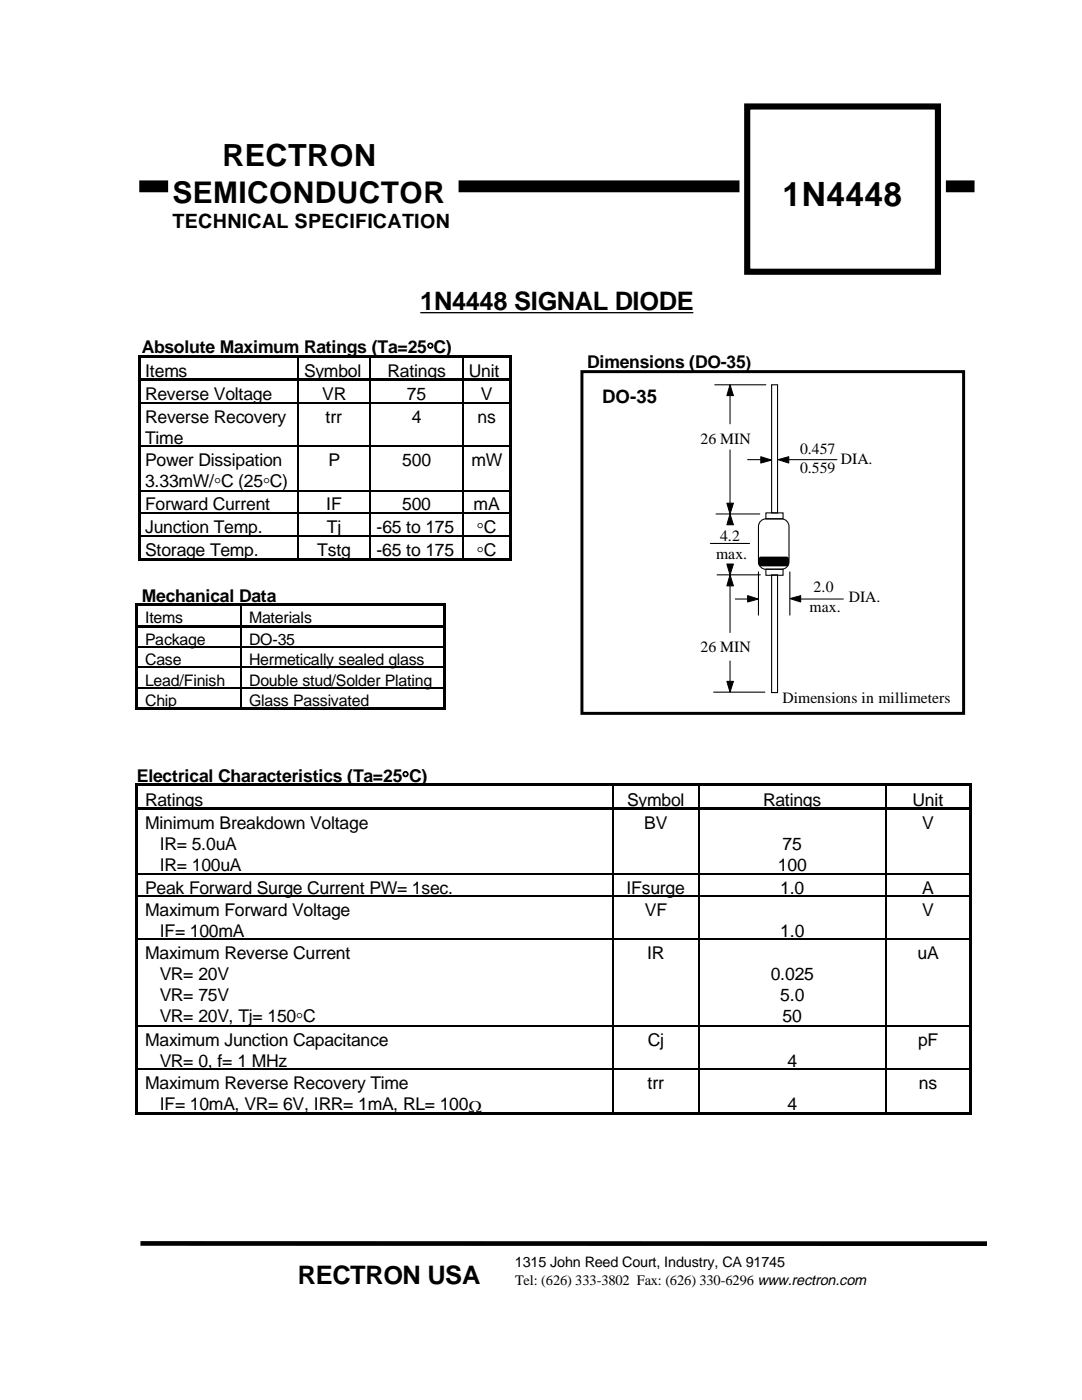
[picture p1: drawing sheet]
<svg xmlns="http://www.w3.org/2000/svg" width="216mm" height="279mm" viewBox="0 0 216 279" stroke-linecap="round" stroke-linejoin="round" font-family="sans-serif">
<path d="M28 247.7h168.9v1l-168.9-.1z" fill="#000"/>
<path d="M34.1 33.5h58.4v15.1h-58.4z" fill-rule="evenodd" fill="#fff"/>
<g fill="#000" stroke="#000" stroke-width="1.2" stroke-linecap="butt">
<path d="M28.4 36.6h4.5v1.2h-4.5z" fill-rule="evenodd"/>
<path d="M92.1 36.6h54.8v1.2h-54.8z" fill-rule="evenodd"/>
</g>
<path d="M149.1 21.3h38.1v32.9h-38.1z" fill-rule="evenodd" fill="#fff" stroke="#000" stroke-width="1.2" stroke-linecap="butt"/>
<path d="M189.4 36.6h4.4v1.2h-4.4z" fill-rule="evenodd" fill="#000" stroke="#000" stroke-width="1.2" stroke-linecap="butt"/>
<g fill="#fff">
<path d="M151.3 24.6h33.6v28.5h-33.6z" fill-rule="evenodd"/>
<path d="M44.1 25.9h36.8v8.9h-36.8z" fill-rule="evenodd"/>
</g>
<g fill="none" stroke="#000" stroke-width=".25">
<path d="M83.9 62.4h54.4M28 80.4h31.4M59.6 80.4h14.2M74 80.4h18.2M92.4 80.4h9.3M28 102.3h31.4M59.6 102.3h14.2M74 102.3h18.2M92.4 102.3h9.3M27.5 129.2h20.4M48.1 129.2h40.5M122.3 156.9v4.2"/>
<path d="M139.4 156.9v4.2M122.3 161.6v12.6M122.3 174.5v4.2M122.3 178.9v8.4M139.4 161.6v12.6M139.4 174.5v4.2M139.4 178.9v8.4M27.5 187.5h94.7M122.3 187.6v17M122.4 187.5h16.9M139.4 187.6v17M139.5 187.5h37.2"/>
<path d="M176.9 187.5h16.4M27.5 213.4h94.7M122.3 204.8v8.4M122.3 213.5v8.6M122.4 213.4h16.9M139.4 204.8v8.4M139.4 213.5v8.6M139.5 213.4h37.2M176.9 213.4h16.4"/>
</g>
<g fill="#000">
<path d="M27.5 70.9h.5v.5h-.5z" fill-rule="evenodd"/>
<path d="M27.5 70.9h.5v.4h-.5z" fill-rule="evenodd"/>
<path d="M27.5 71.4h.5v4.2h-.5z" fill-rule="evenodd"/>
<path d="M27.5 75.6h.5v.5h-.5z" fill-rule="evenodd"/>
<path d="M27.5 76.1h.5v4.2h-.5z" fill-rule="evenodd"/>
<path d="M28 70.9h31.4v.4h-31.4z" fill-rule="evenodd"/>
<path d="M28 75.6h31.4v.4h-31.4z" fill-rule="evenodd"/>
<path d="M59.4 71.3l.2 .1z" fill-rule="evenodd"/>
<path d="M59.4 70.9h.4v.4h-.4z" fill-rule="evenodd"/>
<path d="M59.4 76l.2 .1z" fill-rule="evenodd"/>
<path d="M59.4 75.6h.4v.4h-.4z" fill-rule="evenodd"/>
<path d="M59.8 70.9h14v.4h-14z" fill-rule="evenodd"/>
<path d="M59.8 75.6h14v.4h-14z" fill-rule="evenodd"/>
<path d="M73.8 71.3l.2 .1z" fill-rule="evenodd"/>
<path d="M73.8 70.9h.5v.4h-.5z" fill-rule="evenodd"/>
<path d="M73.8 76l.2 .1z" fill-rule="evenodd"/>
<path d="M73.8 75.6h.5v.4h-.5z" fill-rule="evenodd"/>
<path d="M74.3 70.9h17.9v.4h-17.9z" fill-rule="evenodd"/>
<path d="M74.3 75.6h17.9v.4h-17.9z" fill-rule="evenodd"/>
<path d="M92.2 71.3l.2 .1z" fill-rule="evenodd"/>
<path d="M92.2 70.9h.4v.4h-.4z" fill-rule="evenodd"/>
<path d="M92.2 76l.2 .1z" fill-rule="evenodd"/>
<path d="M92.2 75.6h.4v.4h-.4z" fill-rule="evenodd"/>
<path d="M92.6 70.9h9.1v.4h-9.1z" fill-rule="evenodd"/>
<path d="M92.6 75.6h9.1v.4h-9.1z" fill-rule="evenodd"/>
<path d="M101.7 70.9h.5v.5h-.5z" fill-rule="evenodd"/>
<path d="M101.7 70.9h.5v.4h-.5z" fill-rule="evenodd"/>
<path d="M101.7 71.4h.5v4.2h-.5z" fill-rule="evenodd"/>
<path d="M101.7 75.6h.5v.5h-.5z" fill-rule="evenodd"/>
<path d="M101.7 76.1h.5v4.2h-.5z" fill-rule="evenodd"/>
<path d="M27.5 80.3h.5v.2h-.5z" fill-rule="evenodd"/>
<path d="M27.5 80.5h.5v8.4h-.5z" fill-rule="evenodd"/>
<path d="M27.5 88.9h.5v.3h-.5z" fill-rule="evenodd"/>
<path d="M27.5 89.2h.5v8.6h-.5z" fill-rule="evenodd"/>
<path d="M27.5 97.8h.5v.2h-.5z" fill-rule="evenodd"/>
<path d="M27.5 98h.5v4.2h-.5z" fill-rule="evenodd"/>
<path d="M59.4 80.3h.2v.2h-.2z" fill-rule="evenodd"/>
<path d="M59.4 88.9h.2v.3h-.2z" fill-rule="evenodd"/>
<path d="M59.4 97.8h.2v.2h-.2z" fill-rule="evenodd"/>
<path d="M73.8 80.3h.2v.2h-.2z" fill-rule="evenodd"/>
<path d="M73.8 88.9h.2v.3h-.2z" fill-rule="evenodd"/>
<path d="M73.8 97.8h.2v.2h-.2z" fill-rule="evenodd"/>
<path d="M92.2 80.3h.2v.2h-.2z" fill-rule="evenodd"/>
<path d="M92.2 88.9h.2v.3h-.2z" fill-rule="evenodd"/>
<path d="M92.2 97.8h.2v.2h-.2z" fill-rule="evenodd"/>
<path d="M101.7 80.3h.5v.2h-.5z" fill-rule="evenodd"/>
<path d="M101.7 80.5h.5v8.4h-.5z" fill-rule="evenodd"/>
<path d="M101.7 88.9h.5v.3h-.5z" fill-rule="evenodd"/>
<path d="M101.7 89.2h.5v8.6h-.5z" fill-rule="evenodd"/>
<path d="M101.7 97.8h.5v.2h-.5z" fill-rule="evenodd"/>
<path d="M101.7 98h.5v4.2h-.5z" fill-rule="evenodd"/>
<path d="M27.5 102.2h.5v.2h-.5z" fill-rule="evenodd"/>
<path d="M27.5 102.4h.5v4.4h-.5z" fill-rule="evenodd"/>
<path d="M27.5 106.8h.5v.3h-.5z" fill-rule="evenodd"/>
<path d="M27.5 107.1h.5v4.4h-.5z" fill-rule="evenodd"/>
<path d="M27.5 111.5h.5v.4h-.5z" fill-rule="evenodd"/>
<path d="M27.5 111.5h.5v.4h-.5z" fill-rule="evenodd"/>
<path d="M28 111.5h31.4v.4h-31.4z" fill-rule="evenodd"/>
<path d="M59.4 102.2h.2v.2h-.2z" fill-rule="evenodd"/>
<path d="M59.4 106.8h.2v.3h-.2z" fill-rule="evenodd"/>
<path d="M59.4 111.5h.4v.4h-.4z" fill-rule="evenodd"/>
<path d="M59.8 111.5h14v.4h-14z" fill-rule="evenodd"/>
<path d="M73.8 102.2h.2v.2h-.2z" fill-rule="evenodd"/>
<path d="M73.8 106.8h.2v.3h-.2z" fill-rule="evenodd"/>
<path d="M73.8 111.5h.5v.4h-.5z" fill-rule="evenodd"/>
<path d="M74.3 111.5h17.9v.4h-17.9z" fill-rule="evenodd"/>
<path d="M92.2 102.2h.2v.2h-.2z" fill-rule="evenodd"/>
<path d="M92.2 106.8h.2v.3h-.2z" fill-rule="evenodd"/>
<path d="M92.2 111.5h.4v.4h-.4z" fill-rule="evenodd"/>
<path d="M92.6 111.5h9.1v.4h-9.1z" fill-rule="evenodd"/>
<path d="M101.7 102.2h.5v.2h-.5z" fill-rule="evenodd"/>
<path d="M101.7 102.4h.5v4.4h-.5z" fill-rule="evenodd"/>
<path d="M101.7 106.8h.5v.3h-.5z" fill-rule="evenodd"/>
<path d="M101.7 107.1h.5v4.4h-.5z" fill-rule="evenodd"/>
<path d="M101.7 111.5h.5v.4h-.5z" fill-rule="evenodd"/>
<path d="M101.7 111.5h.5v.4h-.5z" fill-rule="evenodd"/>
<path d="M151.4 111.3l.4-.2h5.2l.4 .2v1.3l-.2 .4h-.2h-5.2l-.4-.2-.1-.2z" fill-rule="evenodd"/>
<path d="M27.1 120.4h.4v.5h-.4z" fill-rule="evenodd"/>
<path d="M27.1 120.4h.4v.5h-.4z" fill-rule="evenodd"/>
<path d="M27.1 124.7h.4v.5h-.4z" fill-rule="evenodd"/>
<path d="M27.1 129h.4v.3h-.4z" fill-rule="evenodd"/>
<path d="M27.1 133.1h.4v.2h-.4z" fill-rule="evenodd"/>
<path d="M27.1 137.2h.4v.2h-.4z" fill-rule="evenodd"/>
<path d="M27.5 120.4h20.4v.5h-20.4z" fill-rule="evenodd"/>
<path d="M27.5 124.7h20.4v.5h-20.4z" fill-rule="evenodd"/>
<path d="M47.9 120.9h.2z" fill-rule="evenodd"/>
<path d="M47.9 120.4h.4v.5h-.4z" fill-rule="evenodd"/>
<path d="M47.9 125.2h.2z" fill-rule="evenodd"/>
<path d="M47.9 124.7h.4v.5h-.4z" fill-rule="evenodd"/>
<path d="M47.9 129h.2v.3h-.2z" fill-rule="evenodd"/>
<path d="M47.9 133.1h.2v.2h-.2z" fill-rule="evenodd"/>
<path d="M47.9 137.2h.2v.2h-.2z" fill-rule="evenodd"/>
<path d="M48.3 120.4h40.3v.5h-40.3z" fill-rule="evenodd"/>
<path d="M48.3 124.7h40.3v.5h-40.3z" fill-rule="evenodd"/>
<path d="M88.6 120.4h.4v.5h-.4z" fill-rule="evenodd"/>
<path d="M88.6 120.4h.4v.5h-.4z" fill-rule="evenodd"/>
<path d="M88.6 124.7h.4v.5h-.4z" fill-rule="evenodd"/>
<path d="M88.6 129h.4v.3h-.4z" fill-rule="evenodd"/>
<path d="M88.6 133.1h.4v.2h-.4z" fill-rule="evenodd"/>
<path d="M88.6 137.2h.4v.2h-.4z" fill-rule="evenodd"/>
<path d="M27.1 141.2h.4v.5h-.4z" fill-rule="evenodd"/>
<path d="M27.1 141.2h.4v.5h-.4z" fill-rule="evenodd"/>
<path d="M27.1 156.4h.4v.5h-.4z" fill-rule="evenodd"/>
<path d="M27.1 156.4h.4v.4h-.4z" fill-rule="evenodd"/>
<path d="M27.5 141.2h20.4v.5h-20.4z" fill-rule="evenodd"/>
<path d="M47.9 141.2h.4v.5h-.4z" fill-rule="evenodd"/>
<path d="M48.3 141.2h40.3v.5h-40.3z" fill-rule="evenodd"/>
<path d="M88.6 141.2h.4v.5h-.4z" fill-rule="evenodd"/>
<path d="M88.6 141.2h.4v.5h-.4z" fill-rule="evenodd"/>
<path d="M122.2 156.8l.2 .1z" fill-rule="evenodd"/>
<path d="M122.2 156.4h.4v.4h-.4z" fill-rule="evenodd"/>
<path d="M139.3 156.8l.2 .1z" fill-rule="evenodd"/>
<path d="M139.3 156.4h.4v.4h-.4z" fill-rule="evenodd"/>
<path d="M176.7 156.8l.2 .1z" fill-rule="evenodd"/>
<path d="M176.7 156.4h.4v.4h-.4z" fill-rule="evenodd"/>
<path d="M193.3 156.4h.5v.5h-.5z" fill-rule="evenodd"/>
<path d="M193.3 156.4h.5v.4h-.5z" fill-rule="evenodd"/>
<path d="M193.3 156.9h.5v4.2h-.5z" fill-rule="evenodd"/>
<path d="M27.1 161.1h.4v.5h-.4z" fill-rule="evenodd"/>
<path d="M27.1 174.2h.4v.3h-.4z" fill-rule="evenodd"/>
<path d="M27.1 178.7h.4v.2h-.4z" fill-rule="evenodd"/>
<path d="M27.5 161.1h94.7v.5h-94.7z" fill-rule="evenodd"/>
<path d="M122.2 161.6h.2z" fill-rule="evenodd"/>
<path d="M122.2 161.1h.4v.5h-.4z" fill-rule="evenodd"/>
<path d="M122.2 174.2h.2v.3h-.2z" fill-rule="evenodd"/>
<path d="M122.2 178.7h.2v.2h-.2z" fill-rule="evenodd"/>
<path d="M122.6 161.1h16.7v.5h-16.7z" fill-rule="evenodd"/>
<path d="M139.3 161.6h.2z" fill-rule="evenodd"/>
<path d="M139.3 161.1h.4v.5h-.4z" fill-rule="evenodd"/>
<path d="M139.3 174.2h.2v.3h-.2z" fill-rule="evenodd"/>
<path d="M139.3 178.7h.2v.2h-.2z" fill-rule="evenodd"/>
<path d="M139.7 161.1h37v.5h-37z" fill-rule="evenodd"/>
<path d="M176.7 161.6h.2z" fill-rule="evenodd"/>
<path d="M176.7 161.1h.4v.5h-.4z" fill-rule="evenodd"/>
<path d="M176.7 174.2h.2v.3h-.2z" fill-rule="evenodd"/>
<path d="M176.7 178.7h.2v.2h-.2z" fill-rule="evenodd"/>
<path d="M177.1 161.1h16.2v.5h-16.2z" fill-rule="evenodd"/>
<path d="M193.3 161.1h.5v.5h-.5z" fill-rule="evenodd"/>
<path d="M193.3 161.6h.5v12.6h-.5z" fill-rule="evenodd"/>
<path d="M193.3 174.2h.5v.3h-.5z" fill-rule="evenodd"/>
<path d="M193.3 174.5h.5v4.2h-.5z" fill-rule="evenodd"/>
<path d="M193.3 178.7h.5v.2h-.5z" fill-rule="evenodd"/>
<path d="M193.3 178.9h.5v8.4h-.5z" fill-rule="evenodd"/>
<path d="M27.1 187.3h.4v.3h-.4z" fill-rule="evenodd"/>
<path d="M122.2 187.3h.2v.3h-.2z" fill-rule="evenodd"/>
<path d="M139.3 187.3h.2v.3h-.2z" fill-rule="evenodd"/>
<path d="M176.7 187.3h.2v.3h-.2z" fill-rule="evenodd"/>
<path d="M193.3 187.3h.5v.3h-.5z" fill-rule="evenodd"/>
<path d="M193.3 187.6h.5v17h-.5z" fill-rule="evenodd"/>
<path d="M27.1 204.6h.4v.2h-.4z" fill-rule="evenodd"/>
<path d="M27.1 213.2h.4v.3h-.4z" fill-rule="evenodd"/>
<path d="M122.2 204.6h.2v.2h-.2z" fill-rule="evenodd"/>
<path d="M122.2 213.2h.2v.3h-.2z" fill-rule="evenodd"/>
<path d="M139.3 204.6h.2v.2h-.2z" fill-rule="evenodd"/>
<path d="M139.3 213.2h.2v.3h-.2z" fill-rule="evenodd"/>
<path d="M176.7 204.6h.2v.2h-.2z" fill-rule="evenodd"/>
<path d="M176.7 213.2h.2v.3h-.2z" fill-rule="evenodd"/>
<path d="M193.3 204.6h.5v.2h-.5z" fill-rule="evenodd"/>
<path d="M193.3 204.8h.5v8.4h-.5z" fill-rule="evenodd"/>
<path d="M193.3 213.2h.5v.3h-.5z" fill-rule="evenodd"/>
<path d="M193.3 213.5h.5v8.6h-.5z" fill-rule="evenodd"/>
<path d="M27.1 222.1h.4v.4h-.4z" fill-rule="evenodd"/>
<path d="M27.1 222.1h.4v.4h-.4z" fill-rule="evenodd"/>
<path d="M27.5 222.1h94.7v.4h-94.7z" fill-rule="evenodd"/>
<path d="M122.2 222.1h.4v.4h-.4z" fill-rule="evenodd"/>
<path d="M122.6 222.1h16.7v.4h-16.7z" fill-rule="evenodd"/>
<path d="M139.3 222.1h.4v.4h-.4z" fill-rule="evenodd"/>
<path d="M139.7 222.1h37v.4h-37z" fill-rule="evenodd"/>
<path d="M176.7 222.1h.4v.4h-.4z" fill-rule="evenodd"/>
<path d="M177.1 222.1h16.2v.4h-16.2z" fill-rule="evenodd"/>
<path d="M193.3 222.1h.5v.4h-.5z" fill-rule="evenodd"/>
<path d="M193.3 222.1h.5v.4h-.5z" fill-rule="evenodd"/>
</g>
<g fill="none" stroke="#000" stroke-width=".21">
<path d="M59.5 71.4v4.2M59.5 76.1v4.2M73.9 71.4v4.2M73.9 76.1v4.2M92.3 71.4v4.2M92.3 76.1v4.2M142.6 76.8h10.2M145.7 79v5.6M154 76.8h1.2v25.6h-1.2zM28 89h31.4M28 97.9h31.4M59.5 80.5v8.4"/>
<path d="M59.5 89.2v8.6M59.5 98v4.2M59.6 89h14.2M59.6 97.9h14.2M73.9 80.5v8.4M73.9 89.2v8.6M73.9 98v4.2M74 89h18.2M74 97.9h18.2M92.3 80.5v8.4M92.3 89.2v8.6M92.3 98v4.2"/>
<path d="M92.4 89h9.3M92.4 97.9h9.3M145.7 89.8v10.6M149.2 91.7h2.6M157.4 91.7h9.6M28 107h31.4M59.5 102.4v4.4M59.5 107.1v4.4M59.6 107h14.2M73.9 102.4v4.4M73.9 107.1v4.4M74 107h18.2"/>
<path d="M92.3 102.4v4.4M92.3 107.1v4.4M92.4 107h9.3M141.7 108.5h7.9M142.9 102.6h8.7M143.1 114.7h8.6M145.7 116.7v9.5M146.7 119.5h2.7M151.3 114.1v8.7M152 103.8l.9-.3h3a1.52 1.52 0 0 1 1.5 1.6v7a1.52 1.52 0 0 1-1.5 1.5h-3a1.52 1.52 0 0 1-1.6-1.5v-7l.1-.5zM152.8 102.4h3.5v1.1h-3.5zM152.8 113.6h3.5v1.2h-3.5z"/>
<path d="M154 114.7h1.2v23.5h-1.2zM157.6 114.1v8.7M159.8 119.5h8.5M27.5 133.2h20.4M27.5 137.3h20.4M48 120.9v3.8M48 125.2v3.8M48 129.3v3.8M48 133.3v3.9M48 137.4v3.8M48.1 133.2h40.5M48.1 137.3h40.5"/>
<path d="M142.4 138.1h10.2M145.7 131.9v5M176.8 156.9v4.2M27.5 174.3h94.7M27.5 178.8h94.7M122.4 174.3h16.9M122.4 178.8h16.9M139.5 174.3h37.2M139.5 178.8h37.2M176.8 161.6v12.6M176.8 174.5v4.2M176.8 178.9v8.4"/>
<path d="M176.9 174.3h16.4M176.9 178.8h16.4M176.8 187.6v17M27.5 204.7h94.7M122.4 204.7h16.9M139.5 204.7h37.2M176.8 204.8v8.4M176.8 213.5v8.6M176.9 204.7h16.4"/>
</g>
<g fill="none" stroke="#000" stroke-width=".42">
<path d="M27.3 120.9v3.8M27.3 125.2v3.8M27.3 129.3v3.8M27.3 133.3v3.9M27.3 137.4v3.8M88.8 120.9v3.8M88.8 125.2v3.8M88.8 129.3v3.8M88.8 133.3v3.9M88.8 137.4v3.8M27.3 156.9v4.2M27.5 156.6h94.7"/>
<path d="M122.6 156.6h16.7M139.7 156.6h37M177.1 156.6h16.2M27.3 161.6v12.6M27.3 174.5v4.2M27.3 178.9v8.4M27.3 187.6v17M27.3 204.8v8.4M27.3 213.5v8.6"/>
</g>
<path d="M116.1 74.2h76.2v68.2h-76.2z" fill="none" stroke="#000" stroke-width=".59"/>
<g fill="#000" stroke="#000" stroke-width=".2">
<path d="M145.7 76.8l.6 2.2h-1.3z" fill-rule="evenodd"/>
<path d="M151.8 91.1l2.2 .7-2.2 .6z" fill-rule="evenodd"/>
<path d="M155.2 91.7l2.2-.6v1.3z" fill-rule="evenodd"/>
<path d="M145.7 114.7l.6 2.2h-1.3z" fill-rule="evenodd"/>
<path d="M145.7 102.6l.6 2.1h-1.3z" fill-rule="evenodd"/>
<path d="M145 112.6h1.3l-.6 2.1z" fill-rule="evenodd"/>
<path d="M145 100.4h1.3l-.6 2.2z" fill-rule="evenodd"/>
<path d="M149.2 118.9l2.1 .6-2.1 .6z" fill-rule="evenodd"/>
<path d="M145 136h1.3l-.6 2.1z" fill-rule="evenodd"/>
<path d="M157.6 119.5l2.2-.6v1.2z" fill-rule="evenodd"/>
</g>
<text font-size="6.7" x="156.2" y="41.2">1N4448</text>
<text font-size="6.1" x="44.4" y="33.1">RECTRON</text>
<text font-size="6" x="34.4" y="40.6">SEMICONDUCTOR</text>
<g font-size="5.1">
<text x="83.9" y="61.9">1N4448 SIGNAL DIODE</text>
<text x="59.4" y="256.2">RECTRON USA</text>
</g>
<text font-size="3.9" x="34.4" y="45.5">TECHNICAL SPECIFICATION</text>
<text font-size="3.7" x="120.1" y="80.5">DO-35</text>
<g font-size="3.5">
<text x="28.3" y="70.4">Absolute Maximum Ratings (Ta=25°C)</text>
<text x="29" y="75.2">Items</text>
<text x="60.7" y="75.2">Symbol</text>
<text x="77.3" y="75.2">Ratings</text>
<text x="93.6" y="75.2">Unit</text>
<text x="117.2" y="73.5">Dimensions (DO-35)</text>
<text x="29" y="79.9">Reverse Voltage</text>
<text x="64.3" y="79.9">VR</text>
<text x="81.2" y="79.9">75</text>
<text x="96" y="79.9">V</text>
<text x="29" y="84.3">Reverse Recovery</text>
<text x="29" y="88.6">Time</text>
<text x="65" y="84.3">trr</text>
<text x="82.2" y="84.3">4</text>
<text x="95.3" y="84.3">ns</text>
<text x="29" y="93">Power Dissipation</text>
<text x="65.5" y="93">P</text>
<text x="80.3" y="93">500</text>
<text x="94.1" y="93">mW</text>
<text x="29" y="97.2">3.33mW/°C (25°C)</text>
<text x="29" y="101.8">Forward Current</text>
<text x="65.1" y="101.8">IF</text>
<text x="80.2" y="101.8">500</text>
<text x="94.5" y="101.8">mA</text>
<text x="29" y="106.3">Junction Temp.</text>
<text x="65.2" y="106.3">Tj</text>
<text x="75.2" y="106.3">-65 to 175</text>
<text x="95.2" y="106.8">°C</text>
<text x="29" y="110.9">Storage Temp.</text>
<text x="63.3" y="110.9">Tstg</text>
<text x="75.1" y="110.9">-65 to 175</text>
<text x="95.2" y="111.5">°C</text>
<text x="28.3" y="120.2">Mechanical Data</text>
<text x="27.3" y="156">Electrical Characteristics (Ta=25°C)</text>
<text x="29" y="160.8">Ratings</text>
<text x="125.1" y="160.8">Symbol</text>
<text x="152.3" y="160.8">Ratings</text>
<text x="182.1" y="160.8">Unit</text>
<text x="29" y="165.5">Minimum Breakdown Voltage</text>
<text x="128.6" y="165.5">BV</text>
<text x="184" y="165.5">V</text>
<text x="31.9" y="169.6">IR= 5.0uA</text>
<text x="31.9" y="173.9">IR= 100uA</text>
<text x="155.2" y="173.9">100</text>
<text x="156.2" y="169.6">75</text>
<text x="29" y="178.3">Peak Forward Surge Current PW= 1sec.</text>
<text x="125" y="178.3">IFsurge</text>
<text x="155.7" y="178.3">1.0</text>
<text x="184" y="178.3">A</text>
<text x="29" y="182.7">Maximum Forward Voltage</text>
<text x="128.7" y="182.7">VF</text>
<text x="184" y="182.7">V</text>
<text x="29" y="191.4">Maximum Reverse Current</text>
<text x="31.9" y="187">IF= 100mA</text>
<text x="129.1" y="191.4">IR</text>
<text x="155.7" y="187">1.0</text>
<text x="183.1" y="191.4">uA</text>
<text x="31.9" y="195.6">VR= 20V</text>
<text x="153.8" y="195.6">0.025</text>
<text x="31.9" y="199.8">VR= 75V</text>
<text x="155.7" y="199.8">5.0</text>
<text x="29" y="208.7">Maximum Junction Capacitance</text>
<text x="31.9" y="204">VR= 20V, Tj= 150°C</text>
<text x="129.2" y="208.7">Cj</text>
<text x="156.2" y="204">50</text>
<text x="183.2" y="208.7">pF</text>
<text x="31.9" y="212.9">VR= 0, f= 1 MHz</text>
<text x="157.1" y="212.9">4</text>
<text x="29" y="217.3">Maximum Reverse Recovery Time</text>
<text x="31.9" y="221.5">IF= 10mA, VR= 6V, IRR= 1mA, RL= 100Ω</text>
<text x="129.2" y="217.3">trr</text>
<text x="157.1" y="221.5">4</text>
<text x="183.3" y="217.3">ns</text>
</g>
<g font-size="3.2">
<text x="29" y="124.4">Items</text>
<text x="49.7" y="124.4">Materials</text>
<text x="29" y="128.7">Package</text>
<text x="49.7" y="128.7">DO-35</text>
<text x="29" y="132.8">Case</text>
<text x="29" y="136.8">Lead/Finish</text>
<text x="49.7" y="132.8">Hermetically sealed glass</text>
<text x="49.7" y="136.8">Double stud/Solder Plating</text>
<text x="29" y="140.9">Chip</text>
<text x="49.7" y="140.9">Glass Passivated</text>
</g>
<g font-size="3.1">
<text x="139.8" y="88.6">26 MIN</text>
<text x="159.6" y="90.6">0.457</text>
<text x="159.6" y="94.4">0.559</text>
<text x="167.8" y="92.5">DIA.</text>
<text x="143.7" y="107.9">4.2</text>
<text x="142.9" y="111.6">max.</text>
<text x="162.3" y="118.1">2.0</text>
<text x="161.5" y="122.1">max.</text>
<text x="169.4" y="120.1">DIA.</text>
<text x="139.8" y="130.1">26 MIN</text>
<text x="156.1" y="140.3">Dimensions in millimeters</text>
</g>
<g font-size="2.9">
<text x="102.7" y="252.9">1315 John Reed Court, Industry, CA 91745</text>
<text x="102.8" y="256.5">Tel: (626) 333-3802 Fax: (626) 330-6296 www.rectron.com</text>
</g>
</svg>
